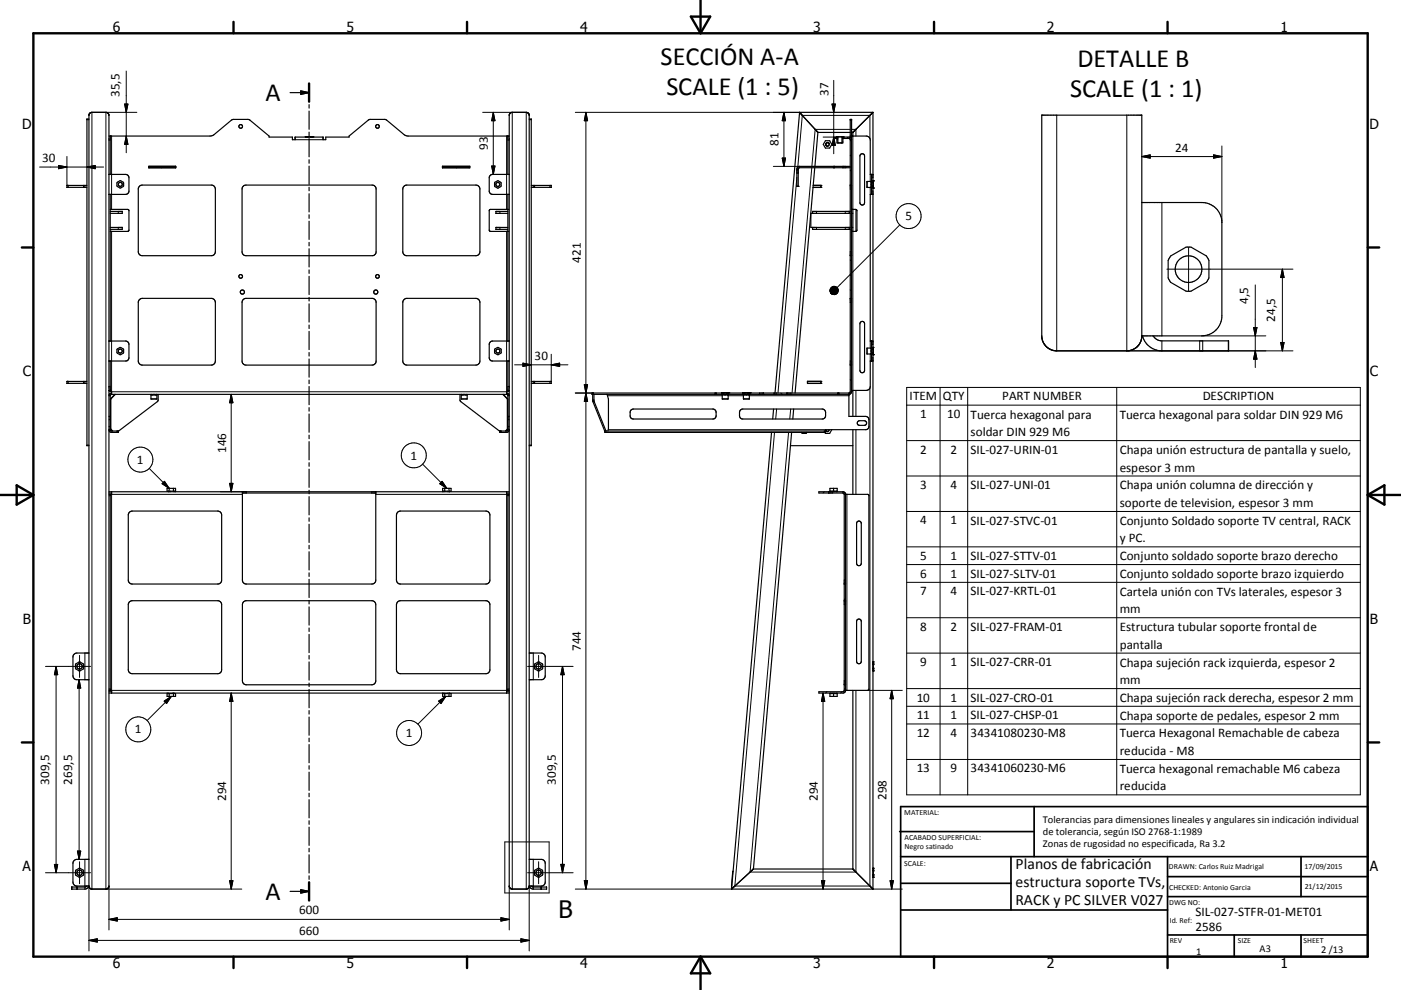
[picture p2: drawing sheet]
<svg xmlns="http://www.w3.org/2000/svg" width="420mm" height="297mm" viewBox="0 0 420 297" stroke-linecap="round" stroke-linejoin="round" font-family="sans-serif">
<g fill="none" stroke="#000" stroke-width=".36">
<path d="M26.7 35.7h-.6v98h.6M26.9 34l.7-.3h4.1l.8 .4 .2 .5v231.2l-.2 .5-.8 .4h-4.1l-.5-.1-.4-.6v-231.6zM87 27.8h5.7M90.2 27.3l2.5 .5-2.5 .5zM92.7 25v5.5M92.7 31.4v1M92.7 33.3v5.5M92.7 39.7v1M152.8 34.1l.8-.4h4.2l.5 .2 .4 .5v231.6l-.4 .6-.5 .1h-4.4l-.6-.4-.1-.5zM158.7 35.7h.6v98h-.6M239.7 33.7h22M239.7 33.7l5.5 6"/>
<path d="M239.7 33.7h.1M239.7 33.7l-7.3 84.2M245.2 39.7h.1M245.2 39.7l-.9 10.2M245.2 39.7h9.7M255.3 39.7h.4M255.7 39.7v1.1M261.7 33.7l-6 6M261.7 33.7v233M312.3 34.5h30v66.7a4.5 4.5 0 0 1-4.5 4.1h-21a4.5 4.5 0 0 1-4.5-4.5zM25.1 55.6v.6M25.5 55.6v.6"/>
<path d="M26.1 55.6h-6v.6h6M32.7 52.3l5.2 .1 .5 .3 .3 .6v4l-.4 .8-.6 .2h-5M32.7 40.8h30.6l.9-.4 5.2-4.4 .6-.2 4.8 .1 5.9 4.9v.3h7v.8h.8v-.8h8.4v.8h.8v-.8h7v-.3l5.7-4.8 .6-.2 4.8 .1 5.3 4.5 1 .4h30.6M33 40.8v11.5M33 58.3v44M35.2 54.7l.7-.5 1 .5v1.3l-.7 .4-1-.4zM41.9 55.8l.8-.3h20.7l.7 .3 .5 .9v18.8l-.3 .8-.9 .4h-20.7l-.8-.2-.4-1v-18.8zM44.6 49.9h8.1v.4h-8.1zM44.6 50.3h8.1M44.7 49.9v.4M48.5 50.3h.1M73 55.8l.8-.3 38.3 .1 .6 .6 .1 .5-.1 19.4-.6 .5-.5 .1-38.4-.1-.5-.5-.1-.6v-18.8z"/>
<path d="M91.6 41h2.2M91.6 41v.1M91.6 41.1h.1M92 41l.1 .1M92.1 41.1h.1M92.2 41v.1M92.7 41.6v5.4M92.7 47.9v1.1M92.7 49.8v5.5M92.7 56.2v1M92.7 58.1v5.5M93.1 41v.1"/>
<path d="M93.3 41l-.1 .1M93.8 41v.1M93.8 41.1h-.1M121.2 55.8l.8-.3h20.7l.7 .3 .5 .9v18.8l-.3 .8-.9 .4h-20.7l-.8-.2-.4-1v-18.8zM132.7 49.9h8v.4h-8zM132.7 50.3h8M136.9 50.3h.1M148.4 54.7l.7-.4 1 .4v1.3l-.7 .4-1-.4zM152.3 40.8v11.5M152.3 58.3v44M152.7 52.3l-5.2 .1-.6 .3-.2 .6v4l.4 .8 .6 .2h5M159.3 55.6h6v.6h-6"/>
<path d="M159.9 55.6v.6M160.3 55.6v.6M243.8 55.6h2.3v.6h-2.3M244.3 50.3l-5.9 67.6M247.5 42.2h1.2l.7 1.1-.7 1.1h-1.2l-.7-1.1zM250.7 41.3v.1M250.7 41.4h.1M250.7 41.2v.1M250.9 41.1v.4M250.9 41.1h-.6v.4h.6M250.9 41.1h1.8M250.9 41.1l-.2 .1"/>
<path d="M251.2 41v1.9M252.4 41v1.9M252.7 41.1l2.2 .1M252.7 41.5h1.9l.3 .4-.1 75.9-.2 .1h-77.1v.4h77M252.7 41.1v1.8h-1.8v-1.5h-.2M252.7 41.2h.2M252.9 41.2v.1M252.9 41.3l-.2 .1M254.9 40.8h5.1l.8 .7 .1 10.8h.8M254.9 41.2v-5.4h.4v81.7l-.2 .6-.6 .2M254.9 55.5h.4M254.9 49.9h-15.4l-.4 .2-.2 .6v5.2h.4v-5.2l.3-.4h15.3"/>
<path d="M254.9 41.1h.4M254.9 41.2l.4 .7M258.1 46.3a.7 .7 0 0 1 .7-.1 .7 .7 0 0 1 .4 .6v14a.7 .7 0 0 1-.7 .7 .7 .7 0 0 1-.7-.7v-14zM261.2 54.4h-1.3v1.8h1.3M261.2 54.4v1.8M261.2 56.2h.1M261.3 54.4v.3M261.3 54.7h.1M261.3 52.3v6M261.3 55v.7M261.3 54.4h.1M261.3 55.9l-.1 .3"/>
<path d="M261.3 54.4h-.1M261.7 58.3h-.8v44h.8M261.7 55.8h.1M261.7 55.9l.1 .1M261.7 56.3l.1 .1M261.8 54.7h.1M261.8 56.4h.1M261.8 54.3h.1M261.8 54.3v2.1M261.8 56h.1M261.8 55.8h.1M261.8 54.9h.1"/>
<path d="M261.8 54.3h-.1M261.8 54.7l-.1 .1M261.8 54.9h-.1M33 62.8h5.3l.4 .4-.1 6-.3 .2h-5.3M33 63.4h3.7v.6h-3.7M33 68.2h3.7v.6h-3.7M92.7 64.4v1.1M92.7 66.4v5.4M92.7 72.7v1.1M92.7 74.6v5.5M152.3 62.8h-5.2l-.4 .4 .1 6.1 5.5 .1M152.3 63.4h-3.6v.6h3.6"/>
<path d="M152.3 68.2h-3.6v.6h3.6M243.6 68.2v.6h11.3M254.6 63.4v.6M254.6 68.2v.6M254.9 76.7h.4M254.9 63.4h-11.3v.6M254.9 64h-11.8v4.2h11.8M255.3 62.8h1.3l.3 .4v5.9l-.4 .3h-1.2M255.3 64h.4M255.3 68.2h.4M255.7 62.8v6.6M342.3 60.8h18a6 6 0 0 1 6 6v27.9a6 6 0 0 1-6 6.1h-18"/>
<path d="M41.7 90l1-.5h20.7l.7 .3 .5 .9v17.6l-.3 .8-.9 .4h-20.7l-.8-.2-.4-1v-17.6zM73 89.8l.8-.3 38.3 .1 .6 .6 .1 .5-.1 18.1-.6 .6-.5 .1-38.4-.1-.5-.6-.1-.5v-17.6zM92.7 81v1M92.7 82.9v5.5M92.7 89.2v1.1M92.7 91.2v5.4M92.7 97.5v1.1M92.7 99.4v5.5M121 90l1-.5h20.7l.7 .3 .5 .9v17.6l-.3 .8-.9 .4h-20.7l-.8-.2-.4-1v-17.6zM254.9 89.5h.4M258.1 96.6a.68 .68 0 0 1 .7-.1 .68 .68 0 0 1 .4 .6v14a.7 .7 0 0 1-.7 .7 .7 .7 0 0 1-.7-.7v-14zM25.1 114.4v.6"/>
<path d="M25.5 114.4v.6M26.1 114.4h-6v.6h6M32.7 102.3h5.2l.5 .4 .3 .6v4l-.4 .8-.6 .2h-5M33 108.3v8.8M33 117.1l-.3 .1 .8 .3M33 117.1l.1 .1M33.1 117.2l.4 .3M33.1 119.7v9M33.1 119.7h.1M33.2 119.7v9M33.5 117.5v.8M33.5 118.3l-.5 .4v10.2"/>
<path d="M33.5 118.3h118.4M33.5 117.9l-.6 .3-.2 .5M34.4 118.3l-1.3 1.4M34.6 118.3l-1.4 1.4M35.2 104.7l.7-.5 1 .5v1.3l-.7 .4-1-.4zM45.3 118.3v1.4h1.7v-1.4M45.3 118.4h1.7M45.4 118.3h.6M46.3 118.3h.6M47.4 118.3v1.7l-.2 .5-11.6 8.8h-2.1l-.5-.4M92.7 105.8v1M92.7 107.7v5.5"/>
<path d="M92.7 114v1.1M92.7 116v5.4M137.9 118.3v1.7l.3 .5 11.5 8.8h2.2l.4-.3v-10.4l-.4-.3M138.3 118.3v1.4h1.8v-1.4M138.3 118.4h1.8M138.4 118.3h.6M139.3 118.3h.6M148.4 104.7l.7-.5 1.1 .5v1.3l-.8 .4-1-.4zM150.8 118.3l1.3 1.4M150.9 118.3l1.2 1.4M151.9 117.9l.5 .3 .3 .5M152 117.5l-.1 .8"/>
<path d="M152.1 119.7v9M152.3 108.3v8.9M152.3 117.1l.4 .1-.7 .3M152.3 117.2l-.3 .2M152.7 102.3h-5.2l-.6 .4-.2 .6v4l.4 .8 .6 .2h5M159.3 114.4h6v.6h-6M159.9 114.4v.6M160.3 114.4v.6M177.7 118.3v2.1l3.6 8.9M178.1 118.3v2.1l3.6 8.9M182 118.3l.4 1.4v9l-.2 .6M216.3 117.8h2.2"/>
<path d="M216.3 117.8v.1M216.3 117.9h.1M216.5 118.4h.1M216.5 118.4v1.3h1.8v-1.3M216.5 118.4h1.8M216.8 117.8v.1M216.8 118.3l-.2 .1M216.8 117.9h.1M216.9 117.9h.1M217 117.8v.1M217.1 118.3h.7M217.9 117.8v.1"/>
<path d="M217.9 117.9h.1M218 118.3l.3 .1M218 117.9h.1M218.1 117.8v.1M218.4 118.3l-.1 .1M218.5 117.8v.1M218.5 117.9h-.1M222.7 117.8h2.2M222.7 117.8v.1M222.7 117.9h.1M222.9 118.4h.1M222.9 118.4v1.3h1.8v-1.3"/>
<path d="M222.9 118.4h1.8M223.1 117.8v.1M223.2 117.9h.1M223.2 118.3l-.3 .1M223.3 117.9h.1M223.3 117.8v.1M223.4 118.3h.7M224.2 117.8v.1M224.3 117.9h-.1M224.4 118.3l.2 .1M224.4 117.9h-.1M224.4 117.8v.1"/>
<path d="M224.7 118.4h-.1M224.7 118.3v.1M224.9 117.8v.1M224.9 117.9h-.1M228.9 117.9v.4M232.1 117.9v.4M232.7 117.9v.4M235.9 117.9v.4M242.1 114.4h4v.6h-4zM242.1 114.4h4M251.5 117.9v.4M254.5 118.3v6.6h5l.6 .3 .4 .5v2.2l-.1 .4-.5 .5-12.4 .1v.8h-66.2v-.4"/>
<path d="M254.9 109.5h.4M255.6 117.2l-.3 .3M255.7 117.1v7.8M255.7 117.1l-.1 .1M261.2 104.4h-1.3v1.8h1.3M261.2 104.4v1.8M261.2 106.2l.1 .1M261.3 104.4v.3M261.3 102.3v6M261.3 104.4h.1M261.3 105.9l-.1 .3M261.3 105v.7"/>
<path d="M261.3 104.4h-.1M261.7 108.3h-.8v7.6l-.2 .8-1 .4h-4M261.7 104.9h.1M261.7 105.8h.1M261.7 105.9h.1M261.7 106.3l.1 .1M261.8 104.7h.1M261.8 104.2h.1M261.8 106.4h.1M261.8 104.2v2.2M261.8 106h.1M261.8 105.7h.1"/>
<path d="M261.8 104.7l-.1 .1M342.5 100.8a6.1 6.1 0 0 0 5.8 4.5h20v-3h-20a3 3 0 0 1-2.6-1.5M32.7 124.9h.3M33 128.9h-.3v.2l.5 .6h2.3v-.4M33.1 128.7l.6 .6M33.1 128.7h.1M33.2 128.7l.6 .6M92.7 122.3v1M92.7 124.2v5.5M92.7 130.6v1M92.7 132.5v5.5M92.7 138.8v1.1"/>
<path d="M152.1 128.7l-.5 .6M152.1 128.7l-.6 .6M152.3 128.9h.4l-.1 .2-.5 .6h-2.2v-.4M152.3 124.9h.4M181.3 129.3h66.2M189.1 123.1l.8-.4h23.8l.4 .1 .5 .5 .1 1.4-.2 .7-.8 .3h-23.8l-.4-.1-.5-.4-.1-1.5zM221.9 123.1l.8-.4h23.8l.6 .2 .3 .4 .1 1.4-.4 .8-.6 .2h-23.8l-.6-.2-.4-.6zM231.3 129.7l-12 137M231.9 122.7l-.2 3M237 133.7h18.7M237.3 129.7l-11.4 131M237.9 122.7l-.2 3"/>
<path d="M240.3 129.7l.2 .3h1.3l.1-.3M247.6 128.9a.5 .5 0 0 0 .5 .5 .5 .5 0 0 0 .5-.5M249.4 128.9l-.7 1.1h-1.2l-.2-.3M255.7 128.9v19.4M257.2 126.5l.3-.3h1.6a.7 .7 0 0 1 .7 .7 .7 .7 0 0 1-.7 .7h-1.4a.69 .69 0 0 1-.6-.4 .69 .69 0 0 1 .1-.7zM32.7 147.5h120M32.7 147.9h.8M33 148.3v58.8M33.5 147.5v.8h-.8M38.9 153.6l.8-.3h25.6l.7 .3 .5 .9v19.5l-.3 .8-.9 .4h-25.6l-.8-.2-.4-1v-19.5zM50.6 147.4v.1M50.6 147.5v-.1h-.5v-.9h2.5v1"/>
<path d="M50.7 146.5v1M51.1 147.5v-.1h1.4v.1M52 146.5v.9M52.1 147.4v.1M72.7 147.9h40M72.7 147.5v26.5l.4 1 .8 .2h37.6l.7-.2 .5-1v-26.5M92.7 140.7v5.5M92.7 147.1v1M92.7 149v5.5M92.7 155.4v1M92.7 157.3v5.4M119.3 153.6l.8-.3h25.6l.7 .3 .5 .9v19.5l-.3 .8-.9 .4h-25.6l-.8-.2-.4-1v-19.5z"/>
<path d="M132.7 147.5v-1h2.5v.9h-.4v.1M132.9 147.5v-.1h1.4v.1M133.2 147.4v.1M133.3 146.5v.9M134.6 146.5v1M151.9 147.5v.8h.8M151.9 147.9h.8M152.3 148.3v58.8M248.4 147.5v.4M248.8 147.4h.8v.1M248.8 147.5v-1h2.2v1M249.1 147.4v.1"/>
<path d="M249.9 146.5v1M250.7 147.4v.1M251 147.4h-.8v.1M253.5 148.3l-.1-.4-.5-.3-7.4-.1v.4h7.2l.4 .4v58.8l-.4 .4h-7.2v.4h7.4l.5-.4 .1-.4M253.5 148.3h6.6l.4 .3v58.2l-.4 .3h-6.6M253.5 148.3v58.8M257 156.5a.71 .71 0 0 1 .8-.1 .71 .71 0 0 1 .4 .6v12a.7 .7 0 0 1-.7 .7 .7 .7 0 0 1-.7-.7v-12zM92.7 163.6v1.1M92.7 165.5v5.5M92.7 171.9v1M92.7 173.8v5.5M253.1 175.2h.4"/>
<path d="M22.8 199.1l1-.5 1.1 .5 .1 1.5-1 .7-1.2-.6-.2-.2zM26.7 195.9h-3.9l-.7 .5-.2 .7v5.6l.2 .8 .7 .4h3.9M38.9 180.5l.8-.3h25.6l.7 .3 .5 .9v19.5l-.3 .8-.9 .4h-25.6l-.8-.2-.4-1v-19.5zM73.1 180.5l.8-.3h37.6l.7 .3 .5 .9-.1 23.4-.4 .4-.7 .2h-37.6l-.8-.2-.4-1v-22.8zM92.7 180.1v1.1M92.7 182.1v5.4M92.7 188.4v1M92.7 190.3v5.5M92.7 196.7v1M92.7 198.6v5.4M119.3 180.5l.8-.3h25.6l.7 .3 .5 .9v19.5l-.3 .8-.9 .4h-25.6l-.8-.2-.4-1v-19.5zM158.7 195.9h3.8l.7 .5 .3 .7v5.6l-.3 .8-.7 .4h-3.8"/>
<path d="M160.4 199.1l1.1-.5 1 .5 .2 .3-.2 1.3-.9 .6-1.2-.6-.1-.2zM253.1 180.2h.4M257 185.9a.71 .71 0 0 1 .8-.1 .71 .71 0 0 1 .4 .6v12a.7 .7 0 0 1-.7 .7 .7 .7 0 0 1-.7-.7v-12zM261.7 198.7v2.5M261.7 199.3l.1 .1M261.7 199.3h.1M261.8 199.1l-.1 .2M32.7 207.9h120M32.7 207.5h.8M32.7 207.1h.8v.8M50.1 207.9v1h2.5v-.8l-.5-.2M50.2 207.9v.2h1.5v-.2"/>
<path d="M50.6 207.9v.2M50.7 208.1v.8M52 207.9v1M92.7 204.9v1.1M92.7 206.9v5.4M92.7 213.2v1M92.7 215.1v5.5M132.7 207.9v1h2.5v-.8l-.4-.2M132.9 207.9v.2h1.4v-.2M133.2 207.9v.2M133.3 208.1v.8M134.6 207.9v1"/>
<path d="M151.9 207.5h.8M152.7 207.1h-.8v.8M248.8 207.9v1h2.2v-1M249.1 207.9v.2M249.6 207.9v.2h-.8M249.9 207.9v1M250.2 207.9v.2h.8M250.7 207.9v.2M253.1 205.4h.4M255.7 207.1v53.6M261.7 200.6l.1 .1M261.7 200.5v.1"/>
<path d="M261.8 200.5l-.1 .1M92.7 221.4v1.1M92.7 223.4v5.4M92.7 229.7v1.1M92.7 231.7v5.4M92.7 238v1M92.7 239.9v5.5M26.7 257.8h-3.9l-.7 .5-.2 .7v5.6l.2 .8 .7 .4h3.9M92.7 246.2v1.1M92.7 248.2v5.4M92.7 254.5v1.1M92.7 256.5v5.4"/>
<path d="M158.7 257.8h3.8l.7 .5 .3 .7v5.6l-.3 .8-.7 .4h-3.8M22.8 261l.9-.5 1.2 .5 .1 1.5-1.2 .7-1-.6-.2-.2zM26 265.8l-.5 .3h-4v.6h4.2l.7-.4 .2-.5M87 267.4h5.7M90.2 266.9l2.5 .5-2.5 .5zM92.7 262.8v1M92.7 264.7v5.5M158.7 265.8l.2 .5 .7 .4h4.3v-.6h-4l-.6-.3M160.4 261l1.1-.5 1 .5 .2 .3-.2 1.3-.9 .6-1.2-.6-.1-.2zM219.3 266.7h42.4M219.3 265.5v1.2M219.4 266.7h-.1"/>
<path d="M219.4 266.7h.1M219.8 261.4l-.1 .1M225.8 260.8l-6.4 5.9M225.9 260.7l-.1 .1M225.9 260.7h.1M225.9 260.7h29.8M255.7 260.7l5.9 6M261.6 266.7h.1M261.7 266.7h.1M261.7 262.5h.1M261.7 262.4v.1M261.7 260.5v2.6"/>
<path d="M261.7 262.5l.1 .1M261.7 261.2l.1 .1M261.7 260.5h.1M261.7 260.5v.1M261.7 261.2h.1M261.8 262.4l-.1 .1M261.8 261l-.1 .2"/>
<circle cx="72.2" cy="37.9" r=".55"/>
<circle cx="113.2" cy="37.9" r=".54"/>
<circle cx="36.1" cy="55.3" r=".6"/>
<circle cx="149.2" cy="55.3" r=".6"/>
<circle cx="248.1" cy="43.3" r=".49"/>
<circle cx="72.2" cy="82.9" r=".54"/>
<circle cx="72.7" cy="87.6" r=".62"/>
<circle cx="112.7" cy="87.6" r=".62"/>
<circle cx="113.2" cy="82.9" r=".54"/>
<circle cx="356.3" cy="80.8" r="4"/>
<circle cx="356.3" cy="80.7" r="6.7"/>
<circle cx="36.1" cy="105.3" r=".59"/>
<circle cx="149.3" cy="105.3" r=".6"/>
<circle cx="23.9" cy="199.9" r=".81"/>
<circle cx="161.5" cy="199.9" r=".8"/>
<circle cx="23.9" cy="261.8" r=".8"/>
<circle cx="161.5" cy="261.8" r=".8"/>
</g>
<g fill="none" stroke="#000" stroke-width=".3">
<path d="M26.1 35.9h.6M27.6 33.7v233M37.4 31.2h1l-.6 2.5zM37.8 21.3v24.5M41 33.7h-9.3v233h40.8M144.7 33.7h8.9v233M147.9 33.7l.5 2.5h-1zM147.9 33.7v18.6M157.8 33.7v233M158.7 35.9h.6M172.5 33.7h67.2M175.7 33.7v233"/>
<path d="M175.7 33.7l.5 2.5h-1zM235 33.7v16.2M235 33.7l.5 2.5h-1zM249.4 31.2h1l-.4 2.5zM250 24.1v22M254.9 38.8h-10.5l-1 11.1M254.9 36h.4M255.3 38.8h1.3v2M316.8 34.5v70.8M337.8 34.5v70.8h49.8M11.9 50.1h19.2M17.6 49.6l2.5 .5-2.5 .5z"/>
<path d="M20.1 46.9v8.7M20.4 55.6v.6M26.1 50.1l2.4-.5v1zM32.7 42h.3M33.5 40.8v22M37.8 40.8l.6 2.5h-1zM88.5 41.9h8.4M147.4 49.8h1l-.5 2.5zM151.9 40.8v22M152.3 42h.4M164.9 55.6v.6M231.8 49.9h7.9v.4"/>
<path d="M234.5 47.4h1l-.5 2.5zM238.9 53.2l-5.7 64.7M238.9 55.9h.4M238.9 51.9h.4M238.9 51h.4M238.9 50.7h.4M243.4 50.3l-5.9 67.6M246.8 41.1h3.5M248.7 43.2a.61 .61 0 0 0-.7-.5 .61 .61 0 0 0-.5 .7 .61 .61 0 0 0 .7 .5M249.8 49.9v.4M250 41.1l.4 2.5h-1zM250.2 49.9v.4"/>
<path d="M250.4 41.1l.4 .4M251.2 41.5l-.3 .5M252.7 49.9v.4M252.7 42.4l-.3 .5M253.6 49.9v.4M254 41.1l.4 .4M254.9 56.7h.4M254.9 51l.4 .4M254.9 46.5l.4 .4M254.9 42.1l.4 .3M255.7 40.8v22M260.8 41.5v-6.9h-20.3l-1.3 15.5"/>
<path d="M260.9 52.3v2.1M260.9 56.2v2.1M261.3 57.3h.4M261.3 53.3h.4M342.3 47h24M342.3 47l2.5-.5v1zM363.8 46.5l2.5 .5-2.5 .5zM366.3 43.8v23M33.5 69.4v48.1h118.4v-48.1M35.5 63.4v.6M35.5 68.2v.6M149.9 63.4v.6"/>
<path d="M149.9 68.2v.6M244.8 63.4v.6M244.8 68.2v.6M253.4 63.4v.6M253.4 68.2v.6M254.9 75.5h.4M254.9 78l.4 .4M255.7 69.4v47.7M256.6 62.8v6.6M269.8 67.5l-18.8 18.8M348.3 60.8v40M356.3 74.2v13.1"/>
<path d="M254.9 90.7h.4M254.9 86.9l.4 .5M254.9 82.5l.4 .4M349.8 80.8h37.8M375.8 98.3h1l-.5 2.5zM376.3 85.5v24.8M384.5 80.8v24.5M384.5 80.8l.5 2.5h-1zM20.4 114.4v.6M32.7 115.9h.3M32.7 118.7h.3M69.3 118.3v29.2"/>
<path d="M69.3 118.3l.5 2.5h-1zM152.3 115.9h.4M152.3 118.7h.4M154.3 109.5h16M156.8 108.9l2.5 .6-2.5 .4zM164.9 114.4v.6M165.3 109.5l2.5-.6v1zM165.3 106.3v8.1M172.5 117.9h5.4v.4M175.2 115.4h1l-.5 2.5zM175.7 117.9l.5 2.5h-1zM182.1 118.7h34.4"/>
<path d="M214.4 117.9v.4M214.7 117.9v.4M214.8 117.9v.4M218.3 118.7h4.6M224.7 118.7h29.8M227.7 117.9v.4M232 117.9l.1 .1M234.1 117.9l.4 .4M237.1 117.9v.4M251.1 117.9v.4M254.4 117.9l.4 .3M254.9 108.3h.4"/>
<path d="M254.9 113.9l.4 .4M255 109.5l.3 .3M256.6 117.1v7.8M260.8 116.4v149.4h-40.5l11.9-136.1M260.9 102.3v2.1M260.9 106.2v2.1M261.3 107.3h.4M261.3 103.3h.4M271.8 116.2h136v122.3h-136zM281.8 116.2v122.3M290.1 116.2v122.3M334.8 116.2v122.3"/>
<path d="M348.3 102.3v3M359.7 102.3v3M360.3 100.8h19.2M360.6 102.3v3M368.3 102.3v3M376.3 105.3l.5 2.5h-1zM384 102.7h1l-.5 2.6zM26.1 133.5h.6M32.7 127.9h.3M32.7 125.9h.3M35.1 129.3v.4M126.7 139.3l7.3 7.2"/>
<path d="M150.3 129.3v.4M152.3 127.9h.4M152.3 125.9h.4M158.7 133.5h.6M177.7 120h.4M177.8 120.5h.3M182.3 128.9h65.2l.2 .5 .5 .1M232.8 122.7l-.2 3M236.4 129.7l-11.5 131.9h31.7v-54.5M237.1 122.7l-.3 3M247.1 129.3v.4M256.6 128.9v19.4"/>
<path d="M271.8 121.5h136M271.8 132.2h136M32.7 148.7h.3M44.7 140.5l6 6M49.3 144.4l1.4 2.1-2.1-1.4zM66.1 147.5h7.8v.4M68.8 145h1l-.5 2.5zM72.7 148.3h-39.2v58.8h118.4v-58.8h-39.2M111.5 147.5v.4M132.6 144.4l1.4 2.1-2.2-1.4zM152.3 148.7h.4M247.2 147.5l-.4 .4"/>
<path d="M249.6 147.5v.4M252.7 147.5v.4M253.1 148.3h.4M253.9 148.3v58.8M271.8 142.8h136M271.8 153.4h136M253.1 174h.4M253.3 175.2l-.2 .2M253.5 179.5l-.4 .4M271.8 164.1h136M271.8 169.4h136M271.8 174.7h136"/>
<path d="M13.6 199.9h13.6M16.8 199.9v61.9M16.8 199.9l.5 2.5h-1zM23.8 196.6v6.6M25.5 195.9v8M158.2 199.9h13.6M159.9 195.9v8M161.5 196.6v6.6M168.6 199.9l.6 2.5h-1.1zM168.6 199.9v61.9M253.1 181.4h.4M271.8 185.3h136"/>
<path d="M271.8 195.9h136M23.7 203.9v53.9M23.7 203.9l.5 2.5h-1zM32.7 206.7h.3M49.2 210.3l2.2-1.4-1.5 2.2zM51.4 208.9l-7.3 7.3M69.3 207.9v58.8M69.3 207.9l.5 2.5h-1zM131.5 210.3l2.1-1.4-1.4 2.2zM133.6 208.9l-8.3 8.4M152.3 206.7h.4M246.8 207.9l.5 2.5h-1z"/>
<path d="M246.8 207.9v58.8M247.9 207.5l-.4 .4M252.4 207.5l-.4 .4M253.1 204.2h.4M253.5 206.4l-.4 .4M260.1 207.1h10.4M267.3 207.1v59.6M267.3 207.1l.5 2.5h-.9zM271.8 206.6h136M271.8 211.9h136M271.8 217.2h136M271.8 227.8h136"/>
<path d="M16.3 259.3h1l-.5 2.5zM23.2 255.3h1l-.5 2.5zM23.8 258.5v6.6M25.5 257.8v8M151.3 252.6h13.3v15.3h-13.3zM159.9 257.8v8M161.5 258.5v6.6M168.1 259.3h1.1l-.6 2.5zM13.6 261.8h13.6M21.5 266.1v.6M23 266.1v.6M23.2 266.1v.6"/>
<path d="M25.5 266.1v.6M26.7 265.8v19.5M32.7 275.8h120M32.7 275.8l2.5-.5v1zM32.7 265.8v13.2M68.8 264.2h1l-.5 2.5zM150.2 275.3l2.5 .5-2.5 .5zM152.7 265.8v13.2M158.2 261.8h13.6M158.7 265.8v19.5M159.9 266.1v.6M162.1 266.1v.6"/>
<path d="M162.3 266.1v.6M163.8 266.1v.6M172.5 266.7h46.8M175.2 264.2h1l-.5 2.5zM219.3 265.5h.1M246.3 264.2h1l-.5 2.5zM261.7 266.7h8.8M266.9 264.2h.9l-.5 2.5zM26.7 282.1h132M26.7 282.1l2.5-.5v1zM156.2 281.6l2.5 .5-2.5 .5z"/>
<circle cx="272.4" cy="64.8" r="3.8"/>
<circle cx="42.1" cy="137.9" r="3.7"/>
<circle cx="124" cy="136.6" r="3.8"/>
<circle cx="41.5" cy="218.8" r="3.8"/>
<circle cx="122.7" cy="219.9" r="3.8"/>
</g>
<g fill="#000">
<circle cx="20.1" cy="56.2" r=".18"/>
<circle cx="20.1" cy="55.6" r=".18"/>
<circle cx="91.6" cy="41.1" r=".18"/>
<circle cx="91.6" cy="41" r=".18"/>
<circle cx="92" cy="41" r=".18"/>
<circle cx="92.2" cy="41" r=".18"/>
<circle cx="93.1" cy="41" r=".18"/>
<circle cx="93.3" cy="41" r=".18"/>
<circle cx="93.8" cy="41.1" r=".18"/>
<circle cx="93.8" cy="41" r=".18"/>
<circle cx="140.7" cy="49.9" r=".18"/>
<circle cx="140.7" cy="50.3" r=".18"/>
<circle cx="152.3" cy="40.8" r=".18"/>
<circle cx="238.9" cy="55.9" r=".18"/>
<circle cx="239.3" cy="55.9" r=".18"/>
<circle cx="246.1" cy="56.2" r=".18"/>
<circle cx="246.1" cy="55.6" r=".18"/>
<circle cx="250.8" cy="41" r=".18"/>
<circle cx="252.7" cy="41.5" r=".18"/>
<circle cx="252.7" cy="41.1" r=".18"/>
<circle cx="252.8" cy="41" r=".18"/>
<circle cx="255.3" cy="40.8" r=".18"/>
<circle cx="261.8" cy="56.4" r=".18"/>
<circle cx="261.8" cy="54.3" r=".18"/>
<circle cx="152.3" cy="69.4" r=".18"/>
<circle cx="152.3" cy="62.8" r=".18"/>
<circle cx="255.3" cy="69.4" r=".18"/>
<circle cx="255.3" cy="62.8" r=".18"/>
<circle cx="20.1" cy="114.4" r=".18"/>
<circle cx="20.1" cy="115" r=".18"/>
<circle cx="177.5" cy="118.3" r=".18"/>
<circle cx="177.5" cy="117.9" r=".18"/>
<circle cx="216.3" cy="117.8" r=".18"/>
<circle cx="216.3" cy="117.9" r=".18"/>
<circle cx="218.5" cy="117.9" r=".18"/>
<circle cx="222.7" cy="117.9" r=".18"/>
<circle cx="224.9" cy="117.8" r=".18"/>
<circle cx="224.9" cy="117.9" r=".18"/>
<circle cx="246.1" cy="115" r=".18"/>
<circle cx="246.1" cy="114.4" r=".18"/>
<circle cx="261.8" cy="104.2" r=".18"/>
<circle cx="261.8" cy="106.4" r=".18"/>
<circle cx="152.3" cy="148.3" r=".18"/>
<circle cx="261.7" cy="198.6" r=".18"/>
<circle cx="261.8" cy="199.4" r=".18"/>
<circle cx="261.8" cy="199.1" r=".18"/>
<circle cx="261.8" cy="198.6" r=".18"/>
<circle cx="152.3" cy="207.1" r=".18"/>
<circle cx="261.7" cy="201.3" r=".18"/>
<circle cx="261.8" cy="200.7" r=".18"/>
<circle cx="261.8" cy="201.3" r=".18"/>
<circle cx="261.8" cy="200.5" r=".18"/>
<circle cx="21.5" cy="266.1" r=".18"/>
<circle cx="21.5" cy="266.7" r=".18"/>
<circle cx="261.7" cy="263.2" r=".18"/>
<circle cx="261.7" cy="260.5" r=".18"/>
<circle cx="261.8" cy="262.6" r=".18"/>
<circle cx="261.8" cy="262.4" r=".18"/>
<circle cx="261.8" cy="261.3" r=".18"/>
<circle cx="261.8" cy="260.5" r=".18"/>
<circle cx="261.8" cy="261" r=".18"/>
<circle cx="261.8" cy="263.2" r=".18"/>
</g>
<g fill="none" stroke="#000" stroke-width=".71">
<path d="M10 10h400v277h-400zM70 6.6v3.4M140 6.6v3.4M207.1 5h5.8l-2.9 5zM210 0v10M280 6.6v3.4M350 6.6v3.4M92.7 25v5.5M6.6 74.2h3.4M410 74.2h3.5M0 148.5h10M5 145.6l5 2.9-5 2.9z"/>
<path d="M410 148.5h10.1M410 148.5l5.1-2.9v5.8zM6.6 222.7h3.4M410 222.7h3.5M92.7 264.7v5.5M70 287v3.4M140 287v3.4M210 287v10M210 287l2.9 5h-5.8zM280 287v3.4M350 287v3.4"/>
</g>
<g fill="none" stroke="#000" stroke-width=".51">
<path d="M269.7 249.5h40.3M270 242h140v45h-140zM270 257h140M303.1 257v16M310 242v15M350 257v30M390.1 257v12M270 265h33.1M270 273h80M350 269h60M350 263h60M350 280.5h60"/>
<path d="M370 280.5v6.5M390.1 280.5v6.5"/>
</g>
<path d="M90.2 27.3l2.5 .5-2.5 .5zM90.2 266.9l2.5 .5-2.5 .5z" fill="#000" stroke="#000" stroke-width=".36"/>
<g fill="#000" stroke="#000" stroke-width=".3">
<path d="M37.4 31.2h1l-.6 2.5zM147.9 33.7l.5 2.5h-1zM175.7 33.7l.5 2.5h-1zM235 33.7l.5 2.5h-1zM249.4 31.2h1l-.4 2.5zM17.6 49.6l2.5 .5-2.5 .5zM26.1 50.1l2.4-.5v1zM37.8 40.8l.6 2.5h-1zM147.4 49.8h1l-.5 2.5zM234.5 47.4h1l-.5 2.5zM250 41.1l.4 2.5h-1zM342.3 47l2.5-.5v1z"/>
<path d="M363.8 46.5l2.5 .5-2.5 .5zM249.2 88l.5 .3zM249.2 88l.7 .4zM249.2 88l1 .4zM249.2 88l1.3 .3zM249.2 88l1.5 .2zM249.2 88l1.7 .1-.2 .1zM249.2 88l1.9-.1-.2 .2zM249.2 88l2-.4-.1 .3zM249.2 88l2.1-.6-.1 .2zM249.2 88l2.1-.9v.3zM249.2 88l2.1-1.2v.3z"/>
<path d="M249.2 88l2-1.4 .1 .2zM249.2 88l1.9-1.6 .1 .2zM250.9 86.2l.2 .2-1.9 1.6zM250.6 86l.3 .2-1.7 1.8zM250.4 85.9l.2 .1-1.4 2zM250.1 85.9h.3l-1.2 2.1zM249.9 85.9h.2l-.9 2.1zM249.6 86l.3-.1-.7 2.1zM249.3 86.1l.3-.1-.4 2zM249.2 86.3l.1-.2-.1 1.9zM249.2 86.3v1.7l-.2-1.5zM249 86.5l.2 1.5z"/>
<path d="M248.9 86.8l.3 1.2zM248.8 87l.4 1zM248.8 87.3l.4 .7zM248.9 87.6l.3 .4zM249 87.8l.2 .2zM375.8 98.3h1l-.5 2.5zM384.5 80.8l.5 2.5h-1zM156.8 108.9l2.5 .6-2.5 .4zM165.3 109.5l2.5-.6v1zM175.2 115.4h1l-.5 2.5zM376.3 105.3l.5 2.5h-1zM384 102.7h1l-.5 2.6z"/>
<path d="M69.3 118.3l.5 2.5h-1zM175.7 117.9l.5 2.5h-1zM49.3 144.4l1.4 2.1-2.1-1.4zM68.8 145h1l-.5 2.5zM132.6 144.4l1.4 2.1-2.2-1.4zM16.8 199.9l.5 2.5h-1zM23.7 203.9l.5 2.5h-1zM49.2 210.3l2.2-1.4-1.5 2.2zM69.3 207.9l.5 2.5h-1zM131.5 210.3l2.1-1.4-1.4 2.2zM168.6 199.9l.6 2.5h-1.1zM246.8 207.9l.5 2.5h-1z"/>
<path d="M267.3 207.1l.5 2.5h-.9zM16.3 259.3h1l-.5 2.5zM23.2 255.3h1l-.5 2.5zM168.1 259.3h1.1l-.6 2.5zM32.7 275.8l2.5-.5v1zM68.8 264.2h1l-.5 2.5zM150.2 275.3l2.5 .5-2.5 .5zM175.2 264.2h1l-.5 2.5zM246.3 264.2h1l-.5 2.5zM266.9 264.2h.9l-.5 2.5zM26.7 282.1l2.5-.5v1zM156.2 281.6l2.5 .5-2.5 .5z"/>
</g>
<g font-size="7.9">
<text x="198" y="19.6">SECCIÓN A-A</text>
<text x="323" y="20">DETALLE B</text>
<text x="199.8" y="28.5">SCALE (1 : 5)</text>
<text x="320.8" y="29">SCALE (1 : 1)</text>
<text x="79.6" y="30.3">A</text>
<text x="79.6" y="269.9">A</text>
</g>
<text font-size="7.2" x="167.5" y="275.5">B</text>
<g font-size="4.7">
<text x="304.5" y="260.9">Planos de fabricación</text>
<text x="304.5" y="266.2">estructura soporte TVs,</text>
<text x="304.5" y="271.6">RACK y PC SILVER V027</text>
</g>
<g font-size="4.2">
<text x="33.9" y="9.6">6</text>
<text x="103.9" y="9.6">5</text>
<text x="173.9" y="9.6">4</text>
<text x="243.8" y="9.6">3</text>
<text x="313.9" y="9.6">2</text>
<text x="383.9" y="9.6">1</text>
<text x="6.7" y="38.7">D</text>
<text x="410.5" y="38.7">D</text>
<text x="6.9" y="112.9">C</text>
<text x="410.7" y="112.9">C</text>
<text x="6.9" y="187.1">B</text>
<text x="410.7" y="187.1">B</text>
<text x="6.8" y="261.4">A</text>
<text x="410.7" y="261.4">A</text>
<text x="33.9" y="290.4">6</text>
<text x="103.9" y="290.4">5</text>
<text x="173.9" y="290.4">4</text>
<text x="243.8" y="290.4">3</text>
<text x="313.9" y="290.4">2</text>
<text x="383.9" y="290.4">1</text>
</g>
<g font-size="3.9">
<text x="35.8" y="29" transform="rotate(-90 35.8 29)">35,5</text>
<text x="248.4" y="28.9" transform="rotate(-90 248.4 28.9)">37</text>
<text x="146.3" y="45" transform="rotate(-90 146.3 45)">93</text>
<text x="233.4" y="43.9" transform="rotate(-90 233.4 43.9)">81</text>
<text x="352.3" y="45.5">24</text>
<text x="12.6" y="48.6">30</text>
<text x="271.4" y="66.1">5</text>
<text x="174.2" y="78.8" transform="rotate(-90 174.2 78.8)">421</text>
<text x="374.2" y="91.2" transform="rotate(-90 374.2 91.2)">4,5</text>
<text x="382.4" y="96.5" transform="rotate(-90 382.4 96.5)">24,5</text>
<text x="160.3" y="107.9">30</text>
<text x="272.7" y="120.1">ITEM</text>
<text x="275.8" y="125.5">1</text>
<text x="282.7" y="120.1">QTY</text>
<text x="284" y="125.5">10</text>
<text x="291" y="125.6">Tuerca hexagonal para</text>
<text x="300.5" y="120.1">PART NUMBER</text>
<text x="335.7" y="125.6">Tuerca hexagonal para soldar DIN 929 M6</text>
<text x="360.6" y="120.1">DESCRIPTION</text>
<text x="291" y="130.9">soldar DIN 929 M6</text>
<text x="67.8" y="135.9" transform="rotate(-90 67.8 135.9)">146</text>
<text x="123.1" y="137.9">1</text>
<text x="275.8" y="136.1">2</text>
<text x="285" y="136.1">2</text>
<text x="291" y="136.1">SIL-027-URIN-01</text>
<text x="335.7" y="136.2">Chapa unión estructura de pantalla y suelo,</text>
<text x="41.1" y="139.2">1</text>
<text x="335.7" y="141.5">espesor 3 mm</text>
<text x="275.8" y="146.7">3</text>
<text x="285" y="146.7">4</text>
<text x="291" y="146.7">SIL-027-UNI-01</text>
<text x="335.7" y="146.8">Chapa unión columna de dirección y</text>
<text x="335.7" y="152.1">soporte de television, espesor 3 mm</text>
<text x="275.8" y="157.3">4</text>
<text x="285" y="157.3">1</text>
<text x="291" y="157.4">SIL-027-STVC-01</text>
<text x="335.7" y="157.5">Conjunto Soldado soporte TV central, RACK</text>
<text x="275.8" y="168">5</text>
<text x="285" y="168">1</text>
<text x="291" y="168">SIL-027-STTV-01</text>
<text x="335.7" y="162.7">y PC.</text>
<text x="275.8" y="173.3">6</text>
<text x="285" y="173.3">1</text>
<text x="291" y="173.3">SIL-027-SLTV-01</text>
<text x="335.7" y="168.1">Conjunto soldado soporte brazo derecho</text>
<text x="335.7" y="173.4">Conjunto soldado soporte brazo izquierdo</text>
<text x="275.8" y="178.6">7</text>
<text x="285" y="178.6">4</text>
<text x="291" y="178.6">SIL-027-KRTL-01</text>
<text x="335.7" y="178.7">Cartela unión con TVs laterales, espesor 3</text>
<text x="335.7" y="184">mm</text>
<text x="275.8" y="189.2">8</text>
<text x="285" y="189.2">2</text>
<text x="291" y="189.2">SIL-027-FRAM-01</text>
<text x="335.7" y="189.3">Estructura tubular soporte frontal de</text>
<text x="174.2" y="195.3" transform="rotate(-90 174.2 195.3)">744</text>
<text x="335.7" y="194.6">pantalla</text>
<text x="275.8" y="199.9">9</text>
<text x="285" y="199.9">1</text>
<text x="291" y="199.9">SIL-027-CRR-01</text>
<text x="335.7" y="200">Chapa sujeción rack izquierda, espesor 2</text>
<text x="335.7" y="205.2">mm</text>
<text x="274.8" y="210.5">10</text>
<text x="274.8" y="215.8">11</text>
<text x="285" y="210.5">1</text>
<text x="285" y="215.8">1</text>
<text x="291" y="210.5">SIL-027-CRO-01</text>
<text x="291" y="215.8">SIL-027-CHSP-01</text>
<text x="335.7" y="210.6">Chapa sujeción rack derecha, espesor 2 mm</text>
<text x="335.7" y="215.9">Chapa soporte de pedales, espesor 2 mm</text>
<text x="40.5" y="220">1</text>
<text x="121.7" y="221.1">1</text>
<text x="274.8" y="221.1">12</text>
<text x="285" y="221.1">4</text>
<text x="291" y="221.1">34341080230-M8</text>
<text x="335.7" y="221.2">Tuerca Hexagonal Remachable de cabeza</text>
<text x="335.7" y="226.5">reducida - M8</text>
<text x="274.8" y="231.7">13</text>
<text x="285" y="231.7">9</text>
<text x="291" y="231.7">34341060230-M6</text>
<text x="335.7" y="231.8">Tuerca hexagonal remachable M6 cabeza</text>
<text x="14.7" y="235.4" transform="rotate(-90 14.7 235.4)">309,5</text>
<text x="21.7" y="235.4" transform="rotate(-90 21.7 235.4)">269,5</text>
<text x="166.6" y="235.4" transform="rotate(-90 166.6 235.4)">309,5</text>
<text x="265.8" y="239.9" transform="rotate(-90 265.8 239.9)">298</text>
<text x="335.7" y="237.2">reducida</text>
<text x="67.8" y="240.3" transform="rotate(-90 67.8 240.3)">294</text>
<text x="245.2" y="240.3" transform="rotate(-90 245.2 240.3)">294</text>
<text x="89.7" y="274.2">600</text>
<text x="358.4" y="274.9">SIL-027-STFR-01-MET01</text>
<text x="89.7" y="280.6">660</text>
<text x="358.4" y="279.4">2586</text>
</g>
<g font-size="3.1">
<text x="312.7" y="246.8">Tolerancias para dimensiones lineales y angulares sin indicación individual</text>
<text x="312.7" y="250.4">de tolerancia, según ISO 2768-1:1989</text>
<text x="312.7" y="254">Zonas de rugosidad no especificada, Ra 3.2</text>
<text x="358.6" y="286.5">1</text>
<text x="377.6" y="285.6">A3</text>
<text x="396.1" y="285.9">2 /13</text>
</g>
<g font-size="2.4">
<text x="271.1" y="244.4">MATERIAL:</text>
<text x="271.2" y="252">ACABADO SUPERFICIAL:</text>
<text x="271.2" y="254.7">Negro satinado</text>
<text x="271.1" y="259.7">SCALE:</text>
<text x="350.4" y="260.8">DRAWN: Carlos Ruiz Madrigal</text>
<text x="391.1" y="260.6">17/09/2015</text>
<text x="350.5" y="267">CHECKED: Antonio Garcia</text>
<text x="391.2" y="266.7">21/12/2015</text>
<text x="350.5" y="271.4">DWG NO:</text>
<text x="350.7" y="276.9">Id. Ref:</text>
<text x="350.7" y="282.8">REV</text>
<text x="371.1" y="282.9">SIZE</text>
<text x="390.8" y="283">SHEET</text>
</g>
</svg>
